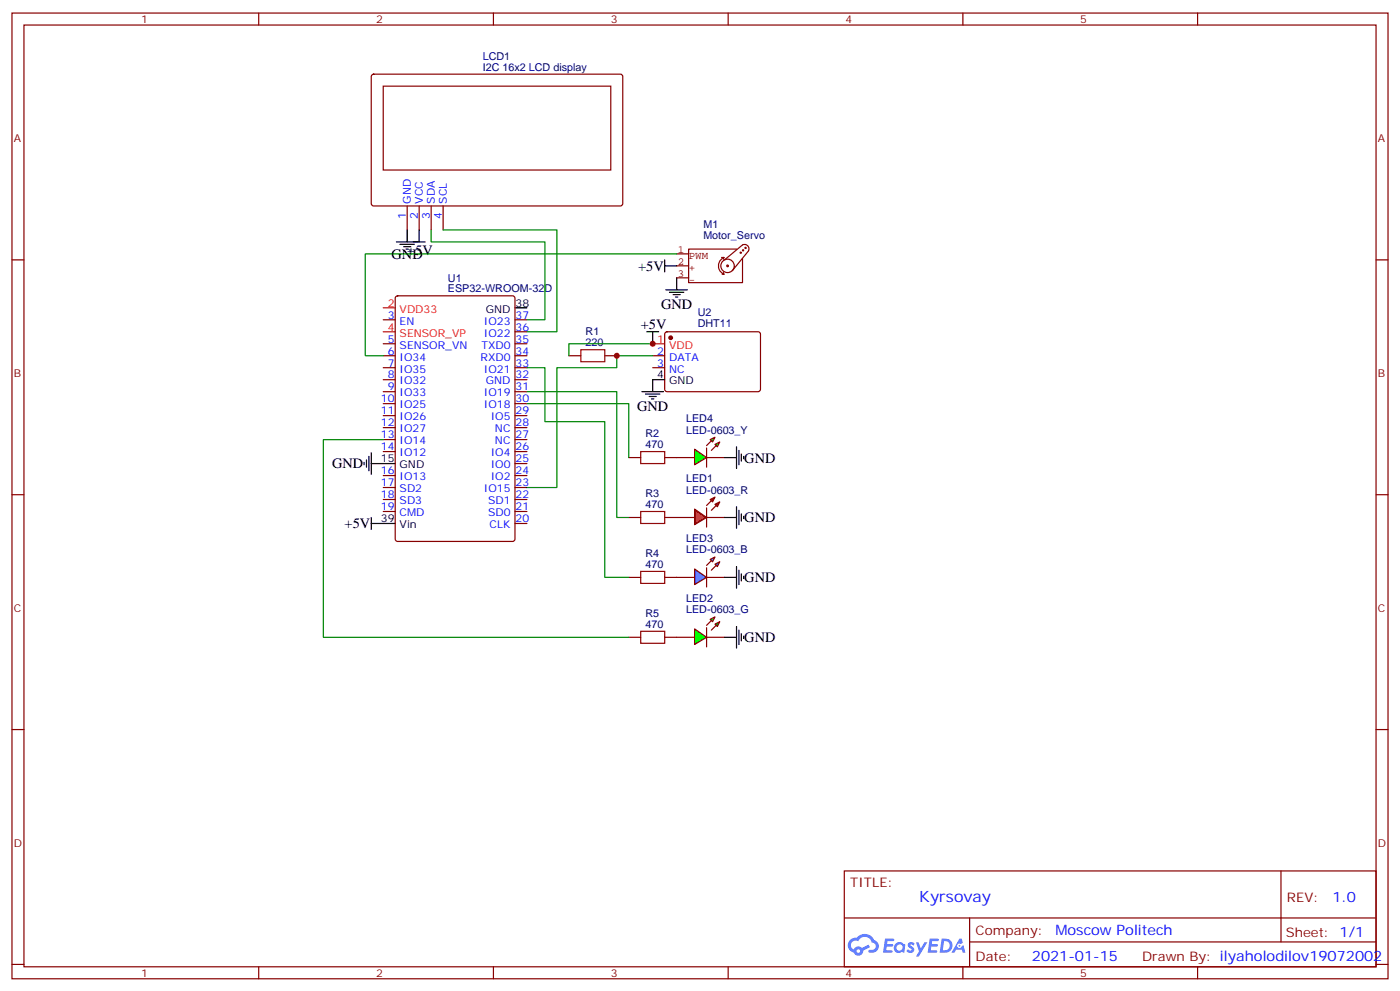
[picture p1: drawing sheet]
<svg xmlns="http://www.w3.org/2000/svg" width="412mm" height="292mm" viewBox="0 0 412 292" stroke-linecap="round" stroke-linejoin="round" font-family="sans-serif">
<g fill="none" stroke="#870000" stroke-width=".35">
<path d="M3.5 3.8h405.4v284.4h-405.4zM7.1 7.4h398.2v277.3h-398.2zM76.2 3.8v3.6M145.3 3.8v3.6M214.5 3.8v3.6M283.6 3.8v3.6M352.8 3.8v3.6M3.5 76.5h3.6M405.3 76.5h3.6M3.5 145.7h3.6M405.3 145.7h3.6M3.5 214.8h3.6"/>
<path d="M405.3 214.8h3.6M248.7 256.4h156.6v28.3h-156.6zM377.3 256.5v20.8M248.7 270.3h156.5M285.6 277.3h119.6M285.6 270.3v14.1M3.5 284h3.6M76.2 284.7v3.5M145.3 284.7v3.5M214.5 284.7v3.5M283.6 284.7v3.5M352.8 284.7v3.5"/>
<path d="M405.3 284h3.6"/>
</g>
<g fill="#5487ff">
<path d="M267.7 277.6a1.22 1.22 0 0 1 1.7 .3l-.4 .6a.47 .47 0 0 0-.3-.5 .47 .47 0 0 0-.5 .2l.1 .3a1.14 1.14 0 0 1 .8 1.7 1.14 1.14 0 0 1-1.9 0l-.2-.2 .5-.5 .7 .4a.29 .29 0 0 0 .3-.3 .29 .29 0 0 0-.2-.3 1.04 1.04 0 0 1-.6-1.7z"/>
<path d="M260.7 276.4h2.4l.3 .1-.2 .5-1.8 .1-.1 .9h1.5l.3 .3-.3 .4h-1.6l-.2 1.1h1.7l.2 .4-.2 .3h-2.6z"/>
<path d="M273.8 276.4h2.4l.3 .1-.1 .5-1.8 .1-.2 .9h1.6l.3 .3-.4 .4h-1.6l-.1 1.1h1.7l.2 .4-.2 .3h-2.6z"/>
<path d="M282.6 276.4h.7l.3 1.2-.6 .3a.69 .69 0 0 0-1 .3 .69 .69 0 0 0 .4 1 .69 .69 0 0 0 .9-.6l.5-.3 .6 2.2h-.8l-.2-.9h-1.8l-.5 .9h-.8z"/>
<path d="M269.8 277.4h.8l.6 1.9 1.1-1.9h.9l-2.6 4.2h-.8l.9-1.5z"/>
<path d="M277.4 276.4l-.6 4.1h1.3a2.11 2.11 0 0 0 2.5-2.1 2.11 2.11 0 0 0-2.5-2zM278.1 277.1a1.39 1.39 0 0 1 1.7 1.4 1.39 1.39 0 0 1-1.8 1.3h-.3z"/>
<path d="M263.7 278a1.54 1.54 0 0 0-.1 2.1 1.54 1.54 0 0 0 2.2 .2l.6 .2 .3-2.3-.2-.2-.4-.1a1.49 1.49 0 0 0-2.4 .1zM264 279a.94 .94 0 0 1 1.8 0 .94 .94 0 0 1-1.8 0z"/>
<path d="M250.4 276.7a2.18 2.18 0 0 0 1.1 3.8 1.44 1.44 0 0 0 1.6 .9 1.44 1.44 0 0 0 1.2-1.5l2-1-.5-.7-1.9 .9a1.47 1.47 0 0 0-2.4 .5 1.39 1.39 0 0 1-.7-2 1.39 1.39 0 0 1 2-.5 2.12 2.12 0 0 1 2.2-1.3 2.12 2.12 0 0 1 1.9 1.7 1.14 1.14 0 0 1 1.1 1.4 1.14 1.14 0 0 1-1.7 .8 .43 .43 0 0 0-.5 .3 .43 .43 0 0 0 .4 .5 1.98 1.98 0 0 0 2.5-1.2 1.98 1.98 0 0 0-1.2-2.5 3.1 3.1 0 0 0-5.3-.7l-.9 .1zM252.3 280a.55 .55 0 0 1 1.1 0 .55 .55 0 0 1-1.1 0z"/>
<circle cx="282.6" cy="278.5" r=".26"/>
</g>
<path d="M151.7 90.6h3.5M192.3 111.8h3.5M112.9 136.5h3.5M112.9 154.1h3.5" fill="none" stroke="#000" stroke-width=".35"/>
<g fill="none" stroke="#870000" stroke-width=".35">
<path d="M112.9 94.2h3.5M116.7 87.3l.4-.2h33.9l.6 .4 .1 71.2-.5 .7h-34.1l-.6-.4-.1-71.2zM151.7 94.2h3.5M151.7 97.7h3.5M196 97.9l.5-.2h27.1l.4 .7-.1 16.5-.6 .4h-27.1l-.4-.7v-16.2zM112.9 101.2h3.5M112.9 104.7h3.5M112.9 108.3h3.5M112.9 111.8h3.5M112.9 115.3h3.5M112.9 118.9h3.5M151.7 101.2h3.5"/>
<path d="M151.7 104.7h3.5M151.7 108.3h3.5M151.7 111.8h3.5M151.7 115.3h3.5M151.7 118.9h3.5M192.3 104.7h3.5M192.3 108.3h3.5M112.9 122.4h3.5M112.9 125.9h3.5M112.9 129.4h3.5M112.9 133h3.5M151.7 122.4h3.5"/>
<path d="M151.7 125.9h3.5M151.7 129.4h3.5M151.7 133h3.5M151.7 136.5h3.5M112.9 140h3.5M112.9 143.5h3.5M112.9 147.1h3.5M112.9 150.6h3.5M151.7 140h3.5M151.7 143.5h3.5M151.7 147.1h3.5M151.7 150.6h3.5"/>
<path d="M151.7 154.1h3.5"/>
</g>
<path d="M112.9 97.7h3.5M112.9 90.6h3.5M192.3 101.2h3.5" fill="none" stroke="#f00" stroke-width=".35"/>
<g fill="none" stroke="#850000" stroke-width=".35">
<path d="M199.3 74.8h3.5M199.3 78.3h3.5M212.5 75.8h.8l-.2 .5M213.3 75.8a2.68 2.68 0 0 0-1.7 2.5 2.68 2.68 0 0 0 1.7 2.4M213.4 76.5l5.3-4.4a1.31 1.31 0 0 1 1.5 .2 1.31 1.31 0 0 1 .3 1.6l-4.8 5.8M214.6 78.3l-.3-.3-.2 .3 .4 .1M216.3 78.3a1.98 1.98 0 0 0-2.9-1.7 1.98 1.98 0 0 0-.2 3.3 1.98 1.98 0 0 0 3.1-1.4M217 73.3h-14.2v9.9h15.9v-7M218.4 74.4l-.2-.2-.2 .2 .3 .1M219.1 73.7l-.2-.2-.2 .2 .3 .1M219.8 73l-.2-.2-.2 .2 .3 .1M199.3 81.8h3.5"/>
<path d="M213.1 80.2l.2 .6h-.6"/>
</g>
<circle cx="197.6" cy="99.4" r=".53" fill="#870000" stroke="#870000" stroke-width=".35"/>
<g fill="#f00" stroke="#870000" stroke-width=".35">
<path d="M204.6 149.9l3.5 2.5-3.5 2.1z"/>
<path d="M208.1 149.5v5.7z"/>
</g>
<g fill="#870000" stroke="#870000" stroke-width=".35">
<path d="M208.1 148.8l1.4-1.4z"/>
<path d="M209.5 150.2l1.5-1.4z"/>
</g>
<g fill="#f00" stroke="#870000" stroke-width=".35">
<path d="M209.2 147.1l1.4-.7-.7 1.4z"/>
<path d="M210.6 148.5l1.4-.7-.7 1.4z"/>
</g>
<path d="M199.3 152.4h5.3M208.1 152.4h5.3M199.3 187.6h5.3M208.1 187.6h5.3" fill="none" stroke="#870000" stroke-width=".35"/>
<g fill="#0f0" stroke="#870000" stroke-width=".35">
<path d="M210.6 183.8l1.4-.7-.7 1.4z"/>
<path d="M209.2 182.4l1.4-.8-.7 1.5z"/>
</g>
<g fill="#870000" stroke="#870000" stroke-width=".35">
<path d="M209.5 185.5l1.5-1.4z"/>
<path d="M208.1 184.1l1.4-1.4z"/>
</g>
<path d="M208.1 184.8v5.7z" fill="#f00" stroke="#870000" stroke-width=".35"/>
<path d="M204.6 185.2l3.5 2.4-3.5 2.2z" fill="#0f0" stroke="#870000" stroke-width=".35"/>
<path d="M204.6 167.5l3.5 2.5-3.5 2.1z" fill="#09f" stroke="#870000" stroke-width=".35"/>
<path d="M208.1 167.2v5.6z" fill="#f00" stroke="#870000" stroke-width=".35"/>
<g fill="#870000" stroke="#870000" stroke-width=".35">
<path d="M208.1 166.5l1.4-1.4z"/>
<path d="M209.5 167.9l1.5-1.4z"/>
</g>
<g fill="#09f" stroke="#870000" stroke-width=".35">
<path d="M209.2 164.7l1.4-.7-.7 1.4z"/>
<path d="M210.6 166.1l1.4-.7-.7 1.4z"/>
</g>
<path d="M199.3 134.7h5.3M208.1 134.7h5.3M199.3 170h5.3M208.1 170h5.3" fill="none" stroke="#870000" stroke-width=".35"/>
<g fill="#0f0" stroke="#870000" stroke-width=".35">
<path d="M210.6 130.8l1.4-.7-.7 1.5z"/>
<path d="M209.2 129.4l1.4-.7-.7 1.4z"/>
</g>
<g fill="#870000" stroke="#870000" stroke-width=".35">
<path d="M209.5 132.6l1.5-1.4z"/>
<path d="M208.1 131.2l1.4-1.4z"/>
</g>
<path d="M208.1 131.9v5.6z" fill="#f00" stroke="#870000" stroke-width=".35"/>
<path d="M204.6 132.3l3.5 2.4-3.5 2.1z" fill="#0f0" stroke="#870000" stroke-width=".35"/>
<g fill="none" stroke="#000" stroke-width=".35">
<path d="M116.8 71.2h8.4M117.8 71.9h4.3M118.9 72.6h2.1M119.6 73.3h.7M119.9 67.7v3.5M123.5 67.7v3.5M195.8 78.3h3.5M195.8 76.5v3.5M190.5 97.7h3.5M192.3 97.7v3.5M196.1 85.3h6.4M197.2 86h4.2"/>
<path d="M198.3 86.7h2.1M199 87.5h.7M199.3 81.8v3.5M189.1 115.3h6.3M190.1 116h4.3M191.2 116.7h2.1M191.9 117.4h.7M192.3 111.8v3.5M107.2 136.1v.7M107.9 135.4v2.1M108.7 134.4v4.2M109.4 136.5h3.5"/>
<path d="M109.4 133.3v6.4M213.4 134.7h3.6M217 131.6v6.3M217.7 132.6v4.2M218.4 133.7v2.1M219.1 134.4v.7M109.4 152.4v3.5M109.4 154.1h3.5M213.4 152.4h3.6M217 149.2v6.3M217.7 150.2v4.3M218.4 151.3v2.1"/>
<path d="M219.1 152v.7M213.4 170h3.6M217 166.8v6.4M217.7 167.9v4.2M218.4 168.9v2.2M219.1 169.7v.7M213.4 187.6h3.6M217 184.5v6.3M217.7 185.5v4.3M218.4 186.6v2.1M219.1 187.3v.7"/>
</g>
<path d="M171.1 103h7.1v3.5h-7.1zM188.7 133h7.1v3.5h-7.1zM188.7 150.6h7.1v3.5h-7.1zM188.7 168.2h7.1v3.6h-7.1zM188.7 185.9h7.1v3.5h-7.1z" fill="none" stroke="#a10000" stroke-width=".35"/>
<g fill="none" stroke="#870000" stroke-width=".35">
<path d="M109.6 22l.5-.2 72.9 .1 .4 .6v37.7l-.7 .4h-72.9l-.4-.7v-37.4zM112.9 25.4h67v24.7h-67zM119.9 60.6v7.1M123.5 60.6v7.1M127 60.6v7.1M130.5 60.6v7.1M167.6 104.7h3.5M178.2 104.7h3.5M185.2 134.7h3.5M195.8 134.7h3.5M185.2 152.4h3.5M195.8 152.4h3.5"/>
<path d="M185.2 170h3.5M195.8 170h3.5M185.2 187.6h3.5M195.8 187.6h3.5"/>
</g>
<path d="M127 67.7v3.5h33.5v23h-5.3M130.5 67.7h33.5v30h-8.8M199.3 74.8h-91.7v29.9h5.3M155.2 118.9h30v15.8M155.2 115.3h26.5v37.1h3.5M155.2 108.3h5.3v15.8h17.7v45.9h7M192.3 101.2h-24.7v3.5M192.3 104.7h-10.6v3.6h-17.7v35.2h-8.8M112.9 129.4h-17.7v58.2h90" fill="none" stroke="#008700" stroke-width=".35"/>
<g fill="#c00">
<circle cx="192.3" cy="101.2" r=".88"/>
<circle cx="181.7" cy="104.7" r=".88"/>
</g>
<text font-size="4.6" fill="#00f" x="270.8" y="265.5">Kyrsovay</text>
<g font-size="4.2">
<text x="115.4" y="76.2">GND</text>
<text x="119.9" y="75.1">+5V</text>
<text x="187.9" y="79.7">+5V</text>
<text x="194.7" y="91">GND</text>
<text x="188.7" y="97">+5V</text>
<text x="187.7" y="121">GND</text>
<text x="97.8" y="137.9">GND</text>
<text x="219.3" y="136.2">GND</text>
<text x="101.5" y="155.6">+5V</text>
<text x="219.3" y="153.8">GND</text>
<text x="219.3" y="171.5">GND</text>
<text x="219.3" y="189.1">GND</text>
</g>
<g font-size="4.2" fill="#00f">
<text x="392.5" y="265.7">1.0</text>
<text x="310.9" y="275.3">Moscow Politech</text>
<text x="304" y="283.1">2021-01-15</text>
</g>
<g font-size="3.9" fill="#800">
<text x="250.5" y="261">TITLE:</text>
<text x="379.1" y="265.7">REV:</text>
<text x="287.4" y="275.2">Company:</text>
<text x="378.7" y="275.8">Sheet: 1/1</text>
<text x="287.4" y="282.9">Date:</text>
<text x="336.4" y="283">Drawn By: ilyaholodilov19072002</text>
</g>
<g font-size="3.2" fill="#800">
<text x="41.6" y="6.8">1</text>
<text x="110.8" y="6.8">2</text>
<text x="179.9" y="6.8">3</text>
<text x="249.1" y="6.8">4</text>
<text x="318.2" y="6.8">5</text>
<text x="4.1" y="41.9">A</text>
<text x="405.9" y="41.9">A</text>
<text x="4.1" y="111.1">B</text>
<text x="405.9" y="111.1">B</text>
<text x="4.1" y="180.2">C</text>
<text x="405.9" y="180.2">C</text>
<text x="4.1" y="249.4">D</text>
<text x="405.9" y="249.4">D</text>
<text x="41.6" y="287.7">1</text>
<text x="110.8" y="287.7">2</text>
<text x="179.9" y="287.7">3</text>
<text x="249.1" y="287.7">4</text>
<text x="318.2" y="287.7">5</text>
</g>
<g font-size="3.2" fill="#000080">
<text x="142.2" y="17.6">LCD1</text>
<text x="142.2" y="20.8">I2C 16x2 LCD display</text>
<text x="207.2" y="70.4">Motor_Servo</text>
<text x="207.2" y="67.1">M1</text>
<text x="131.9" y="83">U1</text>
<text x="131.9" y="86">ESP32-WROOM-32D</text>
<text x="205.5" y="93.1">U2</text>
<text x="172.5" y="101.9">220</text>
<text x="172.5" y="98.8">R1</text>
<text x="205.5" y="96.4">DHT11</text>
<text x="202.1" y="124.4">LED4</text>
<text x="190.2" y="131.9">470</text>
<text x="190.2" y="128.8">R2</text>
<text x="202.1" y="127.7">LED-0603_Y</text>
<text x="202.1" y="142">LED1</text>
<text x="190.2" y="149.5">470</text>
<text x="190.2" y="146.4">R3</text>
<text x="202.1" y="145.3">LED-0603_R</text>
<text x="202.1" y="159.6">LED3</text>
<text x="190.2" y="167.2">470</text>
<text x="190.2" y="164">R4</text>
<text x="202.1" y="162.9">LED-0603_B</text>
<text x="202.1" y="177.3">LED2</text>
<text x="190.2" y="184.8">470</text>
<text x="190.2" y="181.7">R5</text>
<text x="202.1" y="180.6">LED-0603_G</text>
</g>
<g font-size="3.2" fill="#00f">
<text x="121" y="59.9" transform="rotate(-90 121 59.9)">GND</text>
<text x="124.5" y="59.9" transform="rotate(-90 124.5 59.9)">VCC</text>
<text x="128.1" y="59.9" transform="rotate(-90 128.1 59.9)">SDA</text>
<text x="131.6" y="59.9" transform="rotate(-90 131.6 59.9)">SCL</text>
<text x="119.6" y="64.4" transform="rotate(-90 119.6 64.4)">1</text>
<text x="123.1" y="64.4" transform="rotate(-90 123.1 64.4)">2</text>
<text x="126.6" y="64.4" transform="rotate(-90 126.6 64.4)">3</text>
<text x="130.2" y="64.4" transform="rotate(-90 130.2 64.4)">4</text>
<text x="114.2" y="93.8">3</text>
<text x="117.7" y="95.6">EN</text>
<text x="142.5" y="95.6">IO23</text>
<text x="151.9" y="93.8">37</text>
<text x="114.2" y="100.9">5</text>
<text x="142.5" y="99.1">IO22</text>
<text x="151.9" y="97.3">36</text>
<text x="151.9" y="100.9">35</text>
<text x="114.2" y="107.9">7</text>
<text x="114.2" y="104.4">6</text>
<text x="117.7" y="106.2">IO34</text>
<text x="117.7" y="102.6">SENSOR_VN</text>
<text x="141.5" y="106.2">RXD0</text>
<text x="141.8" y="102.6">TXD0</text>
<text x="151.9" y="104.4">34</text>
<text x="151.9" y="107.9">33</text>
<text x="193.6" y="104.4">2</text>
<text x="193.6" y="107.9">3</text>
<text x="197.1" y="106.2">DATA</text>
<text x="114.2" y="111.4">8</text>
<text x="117.7" y="113.2">IO32</text>
<text x="117.7" y="109.7">IO35</text>
<text x="142.5" y="109.7">IO21</text>
<text x="143.1" y="113.2">GND</text>
<text x="151.9" y="111.4">32</text>
<text x="197.1" y="109.7">NC</text>
<text x="112.2" y="118.5">10</text>
<text x="114.2" y="115">9</text>
<text x="117.7" y="116.7">IO33</text>
<text x="142.5" y="116.7">IO19</text>
<text x="151.9" y="115">31</text>
<text x="151.9" y="118.5">30</text>
<text x="112.2" y="125.6">12</text>
<text x="112.2" y="122">11</text>
<text x="117.7" y="123.8">IO26</text>
<text x="117.7" y="120.3">IO25</text>
<text x="142.5" y="120.3">IO18</text>
<text x="144.5" y="123.8">IO5</text>
<text x="151.9" y="122">29</text>
<text x="151.9" y="125.6">28</text>
<text x="112.2" y="129.1">13</text>
<text x="117.7" y="130.8">IO14</text>
<text x="117.7" y="127.3">IO27</text>
<text x="145.8" y="127.3">NC</text>
<text x="145.8" y="130.8">NC</text>
<text x="151.9" y="129.1">27</text>
<text x="112.2" y="132.6">14</text>
<text x="117.7" y="134.4">IO12</text>
<text x="144.5" y="134.4">IO4</text>
<text x="144.5" y="137.9">IO0</text>
<text x="151.9" y="132.6">26</text>
<text x="151.9" y="136.1">25</text>
<text x="112.2" y="143.2">17</text>
<text x="112.2" y="139.7">16</text>
<text x="117.7" y="141.4">IO13</text>
<text x="144.5" y="141.4">IO2</text>
<text x="151.9" y="139.7">24</text>
<text x="151.9" y="143.2">23</text>
<text x="112.2" y="146.7">18</text>
<text x="117.7" y="148.5">SD3</text>
<text x="117.7" y="145">SD2</text>
<text x="142.5" y="145">IO15</text>
<text x="143.8" y="148.5">SD1</text>
<text x="151.9" y="146.7">22</text>
<text x="112.2" y="150.2">19</text>
<text x="117.7" y="152">CMD</text>
<text x="143.8" y="152">SD0</text>
<text x="144.2" y="155.5">CLK</text>
<text x="151.9" y="150.2">21</text>
<text x="151.9" y="153.8">20</text>
</g>
<g font-size="3.2" fill="#840000">
<text x="199.7" y="74.4">1</text>
<text x="199.7" y="77.9">2</text>
<text x="202.9" y="76.3">PWM</text>
<text x="199.7" y="81.5">3</text>
<text x="202.9" y="79.8">+</text>
<text x="202.9" y="83.3">-</text>
</g>
<g font-size="3.2" fill="#f00">
<text x="114.2" y="90.3">2</text>
<text x="117.7" y="92">VDD33</text>
<text x="114.2" y="97.3">4</text>
<text x="117.7" y="99.1">SENSOR_VP</text>
<text x="193.6" y="100.9">1</text>
<text x="197.1" y="102.6">VDD</text>
</g>
<g font-size="3.2">
<text x="143.1" y="92">GND</text>
<text x="151.9" y="90.3">38</text>
<text x="193.6" y="111.4">4</text>
<text x="197.1" y="113.2">GND</text>
<text x="112.2" y="136.1">15</text>
<text x="117.7" y="137.9">GND</text>
<text x="112.2" y="153.8">39</text>
<text x="117.7" y="155.5">Vin</text>
</g>
</svg>
